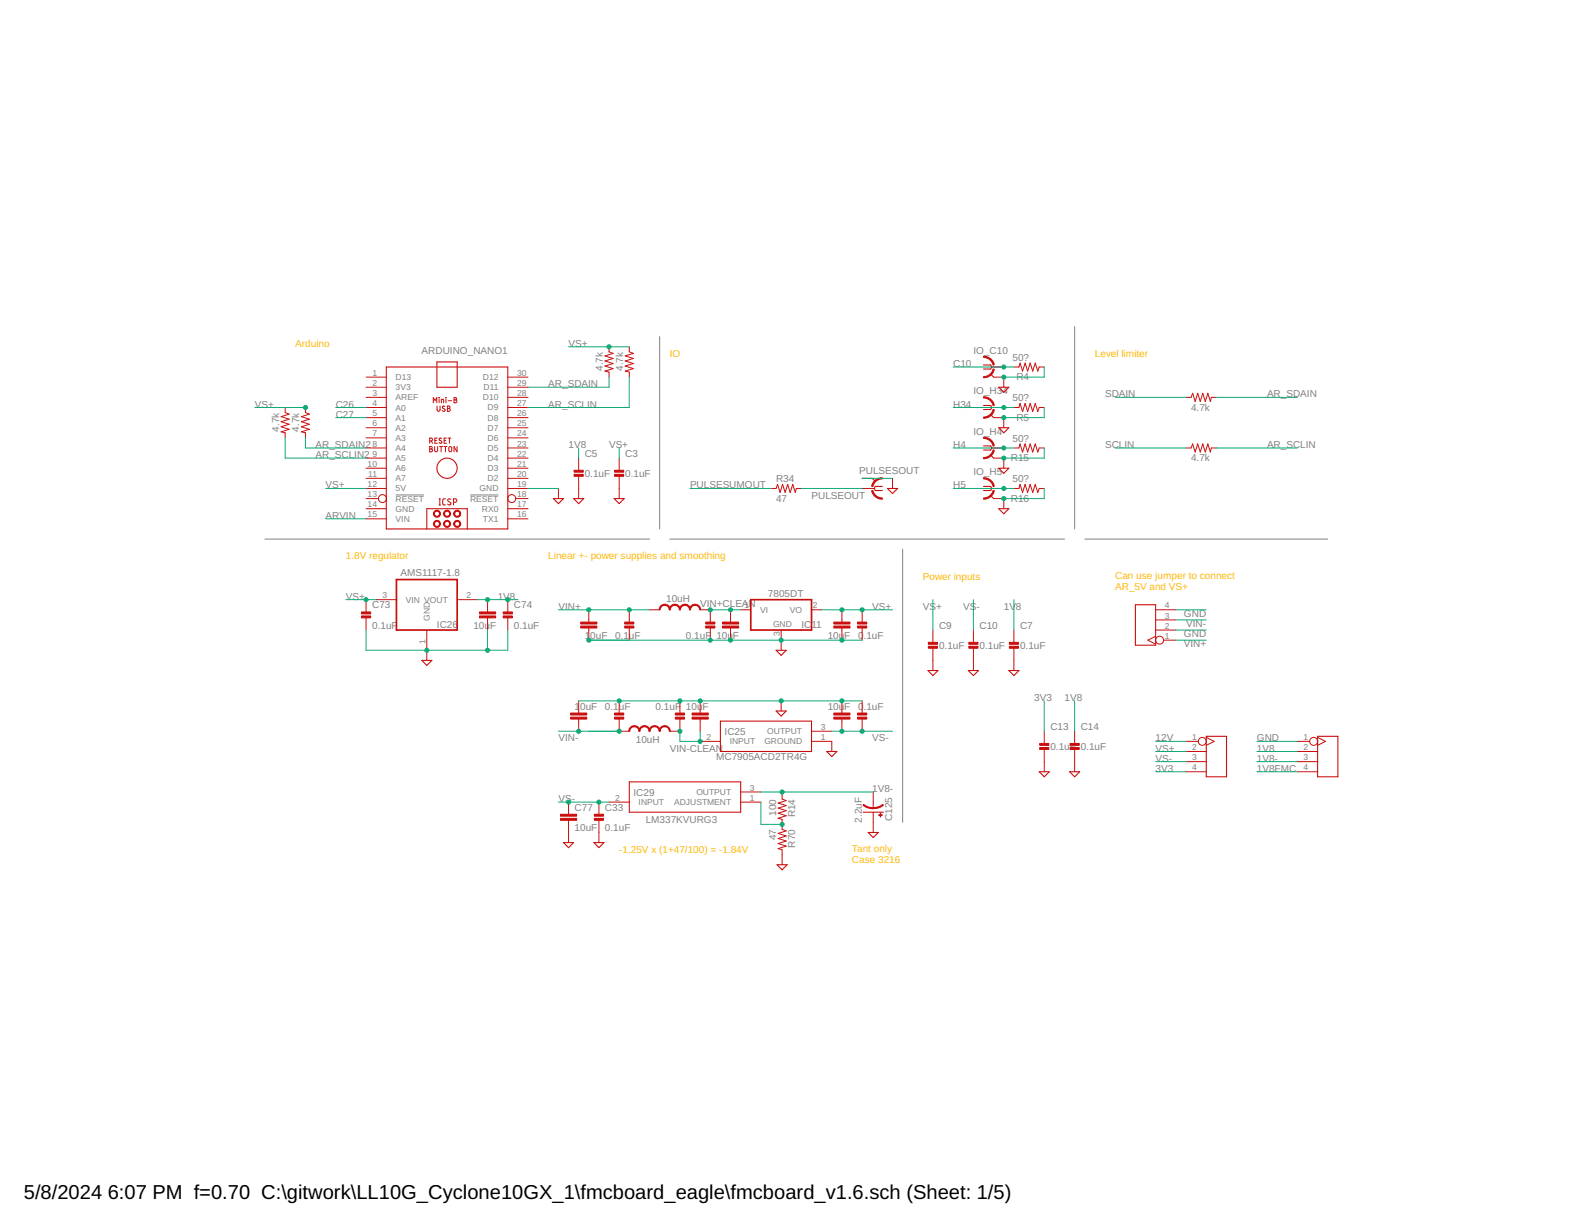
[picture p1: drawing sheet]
<svg xmlns="http://www.w3.org/2000/svg" width="279mm" height="216mm" viewBox="0 0 279 216" stroke-linecap="round" stroke-linejoin="round" font-family="sans-serif">
<path d="M115.8 59.1v33.8M188.7 57.4v35.5M46.5 94.7h67.6M69.5 87h5M82.6 87h4.9M117.6 94.7h69.3M158.5 96.5v48M190.5 94.7h42.7" fill="none" stroke="#808080" stroke-width=".18"/>
<g fill="none" stroke="#c90d0c" stroke-width=".19">
<path d="M67.8 64.5h21.4v28.4h-21.4zM76.7 63.6h3.6v4.4h-3.6zM172.7 64.1h1.3l.2 .4-.2 .3h-1.3M172.7 71.2h1.3l.2 .4-.2 .3h-1.3M172.7 78.3h1.3l.2 .4-.2 .4h-1.3M174 65.7l.5 .6M174 72.8l.5 .6M174 79.9l.5 .6M175.4 68h1.8l-.9 .9zM175.4 75.1h1.8l-.9 .9zM75 92.9v-3.5h7.1v3.5M97.2 87.6h1.8l-.9 .9z"/>
<path d="M100.7 87.6h1.8l-.9 .9zM107.8 87.6h1.8l-.9 .9zM153.2 84l.5 .6M155 85.4h-1.3l-.2 .4 .2 .4h1.3M155.9 85.8h1.7l-.9 .9zM172.7 85.4h1.3l.2 .4-.2 .4h-1.3M174 87.1l.5 .5M175.4 89.4h1.8l-.9 .9zM175.4 82.3h1.8l-.9 .8zM74.1 116h1.7l-.8 .9zM136.3 114.2h1.8l-.9 .9zM163 117.8h1.7l-.9 .9z"/>
<path d="M170.1 117.8h1.7l-.9 .9zM177.2 117.8h1.7l-.8 .9zM199.4 106.2h3.5v7.1h-3.5zM110.5 137.4h19.6v5.3h-19.6zM126.5 126.7h16v5.3h-16zM136.3 124.9h1.8l-.9 .9zM145.2 132h1.8l-.9 .9zM182.5 135.6h1.8l-.9 .9zM187.8 135.6h1.8l-.9 .9zM211.8 129.3h3.6v7.2h-3.6zM231.4 129.3h3.5v7.2h-3.5zM99 148h1.7l-.9 .9z"/>
<path d="M104.3 148h1.8l-.9 .9zM136.5 151.9h1.7l-.8 .9zM151.6 142.7h3.5M152.5 146.2h1.7l-.8 .9z"/>
<circle cx="78.5" cy="82.3" r="1.78"/>
</g>
<g fill="none" stroke="#c90d0c" stroke-width=".18">
<path d="M50.1 71.6v.9l.7 .2-1.4 .5 1.4 .4-1.4 .5 1.4 .4-1.4 .5 1.4 .4-1.4 .5 .7 .1v.9M53.6 71.6v.9l.7 .2-1.4 .5 1.4 .4-1.4 .5 1.4 .4-1.4 .5 1.4 .4-1.4 .5 .7 .1v.9M64.3 78.7h3.5M64.3 76.9h3.5M64.3 75.1h3.5M64.3 73.4h3.5M64.3 71.6h3.5M64.3 69.8h3.5M64.3 68h3.5M64.3 66.3h3.5M75.5 77.5l.3-.1 .2-.1-.1-.3h-.4v.9M75.5 78.4l.3 .1 .1 .2-.2 .2 .3 .2-.2 .3h-.3z"/>
<path d="M75.5 78.9h.2M75.8 77.5l.2 .4M76.1 70.8v-1l.3 .6 .3-.6v1M76.3 78.4v.7l.2 .3 .3-.2 .1-.8M76.4 77.4h.3M76.8 71.3v.7l.2 .3 .3-.2v-.8M76.8 77h-.4v.9h.4M77.1 69.8h.1M77.1 70.1v.7M77.2 78.4h.5M77.5 78.4v1M77.5 70.8v-.7l.4 .1v.6"/>
<path d="M77.6 77h-.4l-.1 .2 .4 .3 .1 .3-.2 .1-.3-.2M78 78.4h.5M78 77.4h.3M78.1 71.4l-.2-.1-.2 .2 .4 .4v.3l-.1 .1-.3-.2M78.2 78.4v1M78.3 69.8h.1M78.3 70.1v.7M78.4 77h-.4v.9h.4M78.6 71.3l.3 .1 .1 .1-.2 .3 .3 .1-.2 .3-.3 .1zM78.6 71.8h.2M78.7 77h.5M78.7 70.4h.6"/>
<path d="M78.9 78.5l.2-.1 .2 .2v.6l-.2 .2-.3-.2zM78.9 77v.9M79.7 69.8l.5 .2v.1l-.2 .2 .2 .2-.1 .2-.4 .1zM79.7 70.3h.3M80.3 78.4v1l-.6-1v1M89.2 78.7h3.5M89.2 76.9h3.5M89.2 75.1h3.5M89.2 73.4h3.5M89.2 71.6h3.5M89.2 69.8h3.5M89.2 68h3.5"/>
<path d="M89.2 66.3h3.5M107 60.9v.9l.7 .3-1.5 .4 1.5 .5-1.5 .4 1.5 .5-1.5 .4 1.5 .4-1.5 .5 .8 .2v.9M110.5 60.9v.9l.7 .3-1.4 .4 1.4 .5-1.4 .4 1.4 .5-1.4 .4 1.4 .4-1.4 .5 .7 .2v.9M174.2 78.7h2.1M174.2 71.6h2.1M174.2 64.5h2.1M174.5 73.4h1.8v1.7M174.5 66.3h1.8v1.7M178.1 78.7h.8l.2-.7 .5 1.4 .4-1.4 .5 1.4 .4-1.4 .5 1.4 .4-1.4 .4 1.4 .3-.7h.9M178.1 71.6h.8l.2-.7 .5 1.4 .4-1.4 .5 1.4 .4-1.4 .5 1.4 .4-1.4 .4 1.4 .3-.7h.9M178.1 64.5h.8l.2-.7 .5 1.4 .4-1.4 .5 1.4 .4-1.4 .5 1.4 .4-1.4 .4 1.4 .3-.7h.9M208.3 78.7h.9l.2-.7 .5 1.4 .4-1.4 .5 1.4 .4-1.4 .5 1.4 .4-1.4 .5 1.4 .1-.7h.9"/>
<path d="M208.3 69.8h.9l.2-.7 .5 1.4 .4-1.4 .5 1.4 .4-1.4 .5 1.4 .4-1.4 .5 1.4 .1-.7h.9M64.3 91.1h3.5M64.3 89.4h3.5M64.3 87.6h2.2M64.3 85.8h3.5M64.3 84h3.5M64.3 82.3h3.5M64.3 80.5h3.5M77.1 88.7h.2M77.1 87.6h.2M77.2 87.6v1.1M78.2 87.6l-.3 .1-.2 .2 .1 .7 .4 .1"/>
<path d="M79.1 87.7h-.4l-.1 .2 .5 .4a.29 .29 0 0 1-.1 .4 .29 .29 0 0 1-.4-.1M79.7 88.2l.5-.1v-.4l-.5-.1v1.1M89.2 91.1h3.5M89.2 89.4h3.5M89.2 85.8h3.5M89.2 84h3.5M89.2 82.3h3.5M89.2 80.5h3.5M90.6 87.6h2.1M98.1 85.8v1.8M101.6 80.5v2.1M101.6 83.5v4.1"/>
<path d="M108.7 80.5v2.1M108.7 83.5v4.1M135.4 85.8h.9l.2-.7 .5 1.4 .4-1.4 .5 1.4 .4-1.4 .5 1.4 .4-1.4 .5 1.4 .1-.7h.9M151.4 85.8h2.1M151.4 84h1.8M156.7 84v1.8M174.2 85.8h2.1M174.5 87.6h1.8v1.8M174.5 80.5h1.8v1.8M178.1 85.8h.8l.2-.7 .5 1.4 .4-1.4 .5 1.4 .4-1.4 .5 1.4 .4-1.4 .4 1.4 .3-.7h.9M64.3 105.3v2.2M64.3 108.4v2.3"/>
<path d="M66.1 105.3h3.5M75 110.7v5.3M80.3 105.3h3.5M85.6 105.3v2.2M85.6 108.6v2.1M89.2 105.3v2.2M89.2 108.4v2.3M103.4 107.1v2.2M103.4 110.3v2.2M110.5 107.1v2.2M110.5 110.2v2.3M114.1 107.1h1.7"/>
<path d="M123 107.1h1.7v2.2M124.7 110.2v2.3M128.3 107.1v2.2M128.3 110.3v2.2M130.1 107.1h1.7M137.2 110.7v3.5M142.5 107.1h1.8M147.8 107.1v2.2M147.8 110.3v2.2M151.4 107.1v2.2M151.4 110.2v2.3M163.8 110.7v2.1"/>
<path d="M163.8 113.7v4.1M170.9 110.7v2.1M170.9 113.7v4.1M178.1 110.7v2.1M178.1 113.7v4.1M202.9 107.1h3.6M202.9 111.8l-1.3 .7 1.3 .7M202.9 110.7h3.6M202.9 108.9h3.6M204.3 112.5h2.2M101.6 123.1v2.2M101.6 126.3v2.2"/>
<path d="M108.7 123.1v2.2M108.7 126.2v2.3h1.8M119.4 126.2v2.3h-1.8M119.4 123.1v2.2M123 130.2h3.5M123 123.1v2.2M123 126.3v2.2M130.1 139.1h3.5M137.2 123.1v1.8M137.4 139.5v.9l.7 .2-1.4 .5 1.4 .4-1.4 .5 1.4 .4-1.4 .5 1.4 .4-1.4 .4 .7 .2v1.8l.7 .3-1.4 .4 1.4 .5-1.4 .4 1.4 .4-1.4 .5 1.4 .4-1.4 .5 .7 .2v2.6M142.5 130.2h3.6v1.8M142.5 128.5h3.6"/>
<path d="M147.8 123.1v2.2M147.8 126.3v2.2M151.4 123.1v2.2M151.4 126.2v2.3M153.4 139.1v2.9M183.4 128.5v2.1M183.4 131.5v4.1M188.7 128.5v2.1M188.7 131.5v4.1M208.3 130.2h2.2M208.3 132h3.5M208.3 133.8h3.5"/>
<path d="M208.3 135.6h3.5M211.8 129.5l1.4 .7-1.4 .7M227.8 130.2h2.2M227.8 132h3.6M227.8 133.8h3.6M227.8 135.6h3.6M231.4 129.5l1.4 .7-1.4 .7M99.8 140.9v2.1M99.8 144.1v3.9M105.2 140.9v2.1M105.2 143.9v4.1M107 140.9h3.5"/>
<path d="M130.1 140.9h3.5M153.4 142.7v3.5"/>
<circle cx="67.2" cy="87.6" r=".7"/>
<circle cx="89.9" cy="87.6" r=".7"/>
<circle cx="203.6" cy="112.5" r=".7"/>
<circle cx="211.1" cy="130.2" r=".7"/>
<circle cx="230.7" cy="130.2" r=".7"/>
</g>
<g fill="#c90d0c" stroke="#c90d0c" stroke-width=".18">
<path d="M107.9 82.6h1.6v.4h-1.6z"/>
<path d="M107.9 83.3h1.6v.4h-1.6z"/>
<path d="M100.8 82.6h1.6v.4h-1.6z"/>
<path d="M100.8 83.3h1.6v.4h-1.6z"/>
<path d="M177.2 112.8h1.7v.4h-1.7z"/>
<path d="M177.2 113.5h1.7v.4h-1.7z"/>
<path d="M163 112.8h1.6v.4h-1.6z"/>
<path d="M163 113.5h1.6v.4h-1.6z"/>
<path d="M170.1 112.8h1.6v.4h-1.6z"/>
<path d="M170.1 113.5h1.6v.4h-1.6z"/>
<path d="M182.6 130.6h1.6v.3h-1.6z"/>
<path d="M182.6 131.3h1.6v.4h-1.6z"/>
<path d="M187.9 130.6h1.6v.3h-1.6z"/>
<path d="M187.9 131.3h1.6v.4h-1.6z"/>
<path d="M109.7 109.3h1.6v.3h-1.6z"/>
<path d="M109.7 110h1.6v.3h-1.6z"/>
<path d="M123.9 109.3h1.6v.3h-1.6z"/>
<path d="M123.9 110h1.6v.3h-1.6z"/>
<path d="M107.9 125.3h1.6v.3h-1.6z"/>
<path d="M107.9 126h1.6v.3h-1.6z"/>
<path d="M118.6 125.3h1.6v.3h-1.6z"/>
<path d="M118.6 126h1.6v.3h-1.6z"/>
<path d="M150.6 125.3h1.6v.3h-1.6z"/>
<path d="M150.6 126h1.6v.3h-1.6z"/>
<path d="M150.6 109.3h1.6v.3h-1.6z"/>
<path d="M150.6 110h1.6v.3h-1.6z"/>
<path d="M102 110h2.8v.3h-2.8z"/>
<path d="M102 109.3h2.8v.3h-2.8z"/>
<path d="M146.4 110h2.9v.3h-2.9z"/>
<path d="M146.4 109.3h2.9v.3h-2.9z"/>
<path d="M146.4 126h2.9v.3h-2.9z"/>
<path d="M146.4 125.3h2.9v.3h-2.9z"/>
<path d="M100.2 126h2.8v.3h-2.8z"/>
<path d="M100.2 125.3h2.8v.3h-2.8z"/>
<path d="M84.2 108.2h2.8v.3h-2.8z"/>
<path d="M84.2 107.5h2.8v.3h-2.8z"/>
<path d="M63.5 107.5h1.6v.3h-1.6z"/>
<path d="M63.5 108.2h1.6v.3h-1.6z"/>
<path d="M88.4 107.5h1.6v.3h-1.6z"/>
<path d="M88.4 108.2h1.6v.3h-1.6z"/>
<path d="M104.4 143h1.6v.4h-1.6z"/>
<path d="M104.4 143.8h1.6v.3h-1.6z"/>
<path d="M98.4 143.8h2.9v.3h-2.9z"/>
<path d="M98.4 143h2.9v.4h-2.9z"/>
<path d="M154.3 143.2h.6z"/>
<path d="M154.6 142.9l.1 .6z"/>
<path d="M126.9 110h2.8v.3h-2.8z"/>
<path d="M126.9 109.3h2.8v.3h-2.8z"/>
<path d="M121.5 126h2.9v.3h-2.9z"/>
<path d="M121.5 125.3h2.9v.3h-2.9z"/>
</g>
<g fill="#c90d0c" stroke="#c90d0c" stroke-width=".18">
<path d="M79.9 89.8a.62 .62 0 0 1 .9 .2 .62 .62 0 0 1-.4 .9 .62 .62 0 0 1-.7-.6h.1a.45 .45 0 0 1 .6-.5 .45 .45 0 0 1 .2 .7 .45 .45 0 0 1-.7-.1l-.1-.1h-.1z" fill-rule="evenodd"/>
<path d="M78.1 91.6a.62 .62 0 0 1 .9 .1 .62 .62 0 0 1-.3 .9 .62 .62 0 0 1-.8-.6h.2a.45 .45 0 0 1 .6-.4 .45 .45 0 0 1 .1 .7 .45 .45 0 0 1-.7-.1v-.2h-.2z" fill-rule="evenodd"/>
<path d="M76.3 91.6a.62 .62 0 0 1 1 .1 .62 .62 0 0 1-.4 .9 .62 .62 0 0 1-.8-.6h.2a.45 .45 0 0 1 .6-.4 .45 .45 0 0 1 .2 .7 .45 .45 0 0 1-.8-.1v-.2h-.2z" fill-rule="evenodd"/>
<path d="M79.9 91.6a.62 .62 0 0 1 .9 .1 .62 .62 0 0 1-.4 .9 .62 .62 0 0 1-.7-.6h.1a.45 .45 0 0 1 .6-.4 .45 .45 0 0 1 .2 .7 .45 .45 0 0 1-.7-.1l-.1-.2h-.1z" fill-rule="evenodd"/>
<path d="M76.3 89.8a.62 .62 0 0 1 1 .2 .62 .62 0 0 1-.4 .9 .62 .62 0 0 1-.8-.6h.2a.45 .45 0 0 1 .6-.5 .45 .45 0 0 1 .2 .7 .45 .45 0 0 1-.8-.1v-.1h-.2z" fill-rule="evenodd"/>
<path d="M78.1 89.8a.62 .62 0 0 1 .9 .2 .62 .62 0 0 1-.3 .9 .62 .62 0 0 1-.8-.6h.2a.45 .45 0 0 1 .6-.5 .45 .45 0 0 1 .1 .7 .45 .45 0 0 1-.7-.1v-.1h-.2z" fill-rule="evenodd"/>
<path d="M172.7 62.6a1.83 1.83 0 0 1 1.9 1.5h-.2l-.3-.6-.4-.4-1-.3z" fill-rule="evenodd"/>
<path d="M172.7 66.1a1.67 1.67 0 0 0 1.7-1.3l.2 .1a1.83 1.83 0 0 1-1.9 1.5z" fill-rule="evenodd"/>
<path d="M172.7 69.7a1.83 1.83 0 0 1 1.9 1.5h-.2l-.3-.5-.4-.5-1-.3z" fill-rule="evenodd"/>
<path d="M172.7 73.3l1-.3a1.58 1.58 0 0 0 .7-1.1l.2 .1a1.83 1.83 0 0 1-1.9 1.5z" fill-rule="evenodd"/>
<path d="M172.7 76.8a1.83 1.83 0 0 1 1.9 1.5l-.2 .1a1.64 1.64 0 0 0-1.7-1.4z" fill-rule="evenodd"/>
<path d="M172.7 80.4l1-.3 .4-.5 .3-.6 .2 .1a1.83 1.83 0 0 1-1.9 1.5z" fill-rule="evenodd"/>
<path d="M172.7 83.9a1.83 1.83 0 0 1 1.9 1.5l-.2 .1a1.64 1.64 0 0 0-1.7-1.4z" fill-rule="evenodd"/>
<path d="M172.7 87.5l.4-.1a1.66 1.66 0 0 0 1.3-1.3l.2 .1a1.83 1.83 0 0 1-1.9 1.5z" fill-rule="evenodd"/>
<path d="M153.1 86.2l.2-.1 .2 .6a1.65 1.65 0 0 0 1.4 .8l.1 .2a1.83 1.83 0 0 1-1.9-1.5z" fill-rule="evenodd"/>
<path d="M153.5 84.6a1.85 1.85 0 0 1 1.5-.7l-.1 .2a1.67 1.67 0 0 0-1.6 1.4l-.2-.1v-.2z" fill-rule="evenodd"/>
<path d="M116 106.5l.4-.3h.3v.1l-.5 .3-.3 .5h-.1z" fill-rule="evenodd"/>
<path d="M116.7 106.2h.2a.96 .96 0 0 1 .8 .9h-.2l-.2-.5-.6-.3z" fill-rule="evenodd"/>
<path d="M117.7 106.5l.4-.3h.4v.1l-.6 .3-.2 .5h-.2z" fill-rule="evenodd"/>
<path d="M118.5 106.2h.1a.96 .96 0 0 1 .9 .9h-.2l-.2-.5-.6-.3z" fill-rule="evenodd"/>
<path d="M119.5 106.5l.4-.3h.4v.1l-.6 .3-.2 .5h-.2z" fill-rule="evenodd"/>
<path d="M120.3 106.2h.1a.96 .96 0 0 1 .9 .9h-.2l-.2-.5-.6-.3z" fill-rule="evenodd"/>
<path d="M121.5 106.3l.6-.1v.1l-.6 .3-.2 .5h-.2l.1-.3z" fill-rule="evenodd"/>
<path d="M122.1 106.2h.1a.96 .96 0 0 1 .8 .9h-.1l-.3-.5-.5-.3z" fill-rule="evenodd"/>
<path d="M110.6 127.9l.4-.3 .4-.1v.2l-.6 .2-.2 .6h-.2z" fill-rule="evenodd"/>
<path d="M111.4 127.5l.6 .2 .3 .4 .1 .4h-.2l-.2-.6-.6-.2z" fill-rule="evenodd"/>
<path d="M112.6 127.7l.6-.2v.2l-.6 .2-.2 .6h-.2l.1-.4z" fill-rule="evenodd"/>
<path d="M113.2 127.5l.6 .2 .3 .4 .1 .4h-.2l-.3-.6-.5-.2z" fill-rule="evenodd"/>
<path d="M114.2 127.9l.4-.3 .4-.1v.2l-.6 .2-.2 .6h-.2z" fill-rule="evenodd"/>
<path d="M115 127.5l.5 .2 .4 .4v.4h-.1l-.3-.6-.5-.2z" fill-rule="evenodd"/>
<path d="M116 127.9l.4-.3 .3-.1v.2l-.5 .2-.3 .6h-.1z" fill-rule="evenodd"/>
<path d="M116.7 127.5l.6 .2 .3 .4 .1 .4h-.2l-.2-.6-.6-.2z" fill-rule="evenodd"/>
<path d="M151.7 141.3a2.69 2.69 0 0 0 1.7 .6v.2h-.3a2.71 2.71 0 0 1-1.5-.6z" fill-rule="evenodd"/>
<path d="M153.4 141.9a2.72 2.72 0 0 0 1.6-.6l.1 .2a2.55 2.55 0 0 1-1.7 .5z" fill-rule="evenodd"/>
</g>
<path d="M69.6 101.8h10.7v8.9h-10.7zM131.8 105.3h10.7v5.4h-10.7z" fill="none" stroke="#c90d0c" stroke-width=".3"/>
<g fill="none" stroke="#0dab76" stroke-width=".18">
<path d="M44.7 71.6h8.9M50.1 76.9v3.6h14.2M53.6 76.9v1.8h10.7M58.9 73.4h5.4M58.9 71.6h5.4M99.8 60.9h10.7M101.6 78.7v1.8M107 66.3v1.7h-14.3M108.7 78.7v1.8M110.5 66.3v5.3h-17.8M167.4 71.6h10.7M167.4 78.7h10.7"/>
<path d="M167.4 64.5h10.7M183.4 64.5v1.8h-7.1M183.4 71.6v1.8h-7.1M183.4 78.7v1.8h-7.1M195.8 69.8h12.5M195.8 78.7h12.5M213.6 69.8h14.2M213.6 78.7h14.2M57.2 85.8h7.1M57.2 91.1h7.1M92.7 85.8h5.4M121.2 85.8h14.2"/>
<path d="M140.7 85.8h10.7M151.4 84h5.3M167.4 85.8h10.7M183.4 85.8v1.8h-7.1M60.7 105.3h5.4M64.3 110.7v3.5h24.9v-3.5M83.8 105.3h7.2M85.6 110.7v3.5M98.1 107.1h16M103.4 112.5h48M124.7 107.1h5.4M144.3 107.1h12.4"/>
<path d="M163.8 105.3v5.4M170.9 105.3v5.4M178.1 105.3v5.4M206.5 112.5h5.3M206.5 110.7h5.3M206.5 107.1h5.3M206.5 108.9h5.3M98.1 128.5h10.6M101.6 123.1h49.8M119.4 128.5v1.7h3.6v-1.7M133.6 139.1h19.8M137.4 139.1v.4"/>
<path d="M146.1 128.5h10.6M183.4 123.1v5.4M188.7 123.1v5.4M202.9 130.2h5.4M202.9 132h5.4M202.9 135.6h5.4M202.9 133.8h5.4M220.7 130.2h7.1M220.7 132h7.1M220.7 135.6h7.1M220.7 133.8h7.1M98.1 140.9h8.9"/>
<path d="M133.6 140.9v3.9h3.8"/>
</g>
<g fill="#0dab76" stroke="#0dab76" stroke-width=".18">
<circle cx="176.3" cy="87.6" r=".36"/>
<circle cx="176.3" cy="80.5" r=".36"/>
<circle cx="176.3" cy="73.4" r=".36"/>
<circle cx="176.3" cy="66.3" r=".36"/>
<circle cx="137.2" cy="112.5" r=".36"/>
<circle cx="147.8" cy="112.5" r=".36"/>
<circle cx="103.4" cy="112.5" r=".36"/>
<circle cx="128.3" cy="112.5" r=".36"/>
<circle cx="124.7" cy="112.5" r=".36"/>
<circle cx="137.2" cy="123.1" r=".36"/>
<circle cx="147.8" cy="123.1" r=".36"/>
<circle cx="108.7" cy="123.1" r=".36"/>
<circle cx="123" cy="123.1" r=".36"/>
<circle cx="119.4" cy="123.1" r=".36"/>
<circle cx="75" cy="114.2" r=".36"/>
<circle cx="85.6" cy="114.2" r=".36"/>
<circle cx="85.6" cy="105.3" r=".36"/>
<circle cx="89.2" cy="105.3" r=".36"/>
<circle cx="151.4" cy="107.1" r=".36"/>
<circle cx="147.8" cy="107.1" r=".36"/>
<circle cx="64.3" cy="105.3" r=".36"/>
<circle cx="53.6" cy="71.6" r=".36"/>
<circle cx="107" cy="60.9" r=".36"/>
<circle cx="151.4" cy="128.5" r=".36"/>
<circle cx="147.8" cy="128.5" r=".36"/>
<circle cx="105.2" cy="140.9" r=".36"/>
<circle cx="99.8" cy="140.9" r=".36"/>
<circle cx="176.3" cy="85.8" r=".36"/>
<circle cx="176.3" cy="78.7" r=".36"/>
<circle cx="124.7" cy="107.1" r=".36"/>
<circle cx="128.3" cy="107.1" r=".36"/>
<circle cx="119.4" cy="128.5" r=".36"/>
<circle cx="123" cy="130.2" r=".36"/>
<circle cx="110.5" cy="107.1" r=".36"/>
<circle cx="103.4" cy="107.1" r=".36"/>
<circle cx="108.7" cy="128.5" r=".36"/>
<circle cx="101.6" cy="128.5" r=".36"/>
<circle cx="176.3" cy="64.5" r=".36"/>
<circle cx="176.3" cy="71.6" r=".36"/>
<circle cx="137.4" cy="139.1" r=".36"/>
<circle cx="137.4" cy="144.8" r=".36"/>
</g>
<g font-size="3.5">
<text x="4.2" y="210.7">5/8/2024</text>
<text x="18.9" y="210.7">6:07 PM f=0.70 C:\gitwork\LL10G_Cyclone10GX_1\fmcboard_eagle\fmcboard_v1.6.sch (Sheet: 1/5)</text>
</g>
<g font-size="1.8" fill="#ffba08">
<text x="51.8" y="60.9">Arduino</text>
<text x="117.6" y="62.7">IO</text>
<text x="192.3" y="62.7">Level limiter</text>
<text x="60.7" y="98.2">1.8V regulator</text>
<text x="96.3" y="98.2">Linear +- power supplies and smoothing</text>
<text x="162.1" y="101.8">Power inputs</text>
<text x="195.8" y="101.7">Can use jumper to connect</text>
<text x="195.8" y="103.6">AR_5V and VS+</text>
<text x="108.7" y="149.8">-1.25V x (1+47/100) = -1.84V</text>
<text x="149.6" y="149.7">Tant only</text>
<text x="149.6" y="151.6">Case 3216</text>
</g>
<g font-size="1.8" fill="#808080">
<text x="74" y="62.2">ARDUINO_NANO1</text>
<text x="99.8" y="60.9">VS+</text>
<text x="105.9" y="65.2" transform="rotate(-90 105.9 65.2)">4.7k</text>
<text x="109.4" y="65.2" transform="rotate(-90 109.4 65.2)">4.7k</text>
<text x="167.4" y="64.5">C10</text>
<text x="171" y="62.2">IO_C10</text>
<text x="177.8" y="63.4">50?</text>
<text x="44.7" y="71.6">VS+</text>
<text x="59" y="71.6">C26</text>
<text x="96.3" y="68">AR_SDAIN</text>
<text x="96.3" y="71.6">AR_SCLIN</text>
<text x="167.4" y="71.6">H34</text>
<text x="171" y="69.3">IO_H34</text>
<text x="177.8" y="70.5">50?</text>
<text x="178.5" y="66.8">R4</text>
<text x="194.1" y="69.8">SDAIN</text>
<text x="222.5" y="69.8">AR_SDAIN</text>
<text x="49" y="75.8" transform="rotate(-90 49 75.8)">4.7k</text>
<text x="52.6" y="75.8" transform="rotate(-90 52.6 75.8)">4.7k</text>
<text x="59" y="73.4">C27</text>
<text x="171" y="76.4">IO_H4</text>
<text x="177.8" y="77.6">50?</text>
<text x="178.5" y="73.9">R5</text>
<text x="209.2" y="72.1">4.7k</text>
<text x="55.4" y="78.7">AR_SDAIN2</text>
<text x="55.4" y="80.5">AR_SCLIN2</text>
<text x="99.8" y="78.7">1V8</text>
<text x="102.7" y="83.8">0.1uF</text>
<text x="102.7" y="80.2">C5</text>
<text x="107" y="78.7">VS+</text>
<text x="109.8" y="83.8">0.1uF</text>
<text x="109.8" y="80.2">C3</text>
<text x="150.9" y="83.3">PULSESOUT</text>
<text x="167.4" y="78.7">H4</text>
<text x="171" y="83.5">IO_H5</text>
<text x="177.5" y="81">R15</text>
<text x="194.1" y="78.7">SCLIN</text>
<text x="209.2" y="81">4.7k</text>
<text x="222.5" y="78.7">AR_SCLIN</text>
<text x="57.2" y="85.8">VS+</text>
<text x="121.2" y="85.8">PULSESUMOUT</text>
<text x="136.3" y="88.1">47</text>
<text x="136.3" y="84.8">R34</text>
<text x="142.5" y="87.6">PULSEOUT</text>
<text x="167.4" y="85.8">H5</text>
<text x="177.5" y="88.1">R16</text>
<text x="177.8" y="84.7">50?</text>
<text x="57.2" y="91.1">ARVIN</text>
<text x="70.3" y="101.3">AMS1117-1.8</text>
<text x="60.7" y="105.4">VS+</text>
<text x="65.4" y="106.9">C73</text>
<text x="87.4" y="105.4">1V</text>
<text x="89.5" y="105.4">8</text>
<text x="90.2" y="106.9">C74</text>
<text x="98.1" y="107.1">VIN+</text>
<text x="117" y="105.7">10uH</text>
<text x="123" y="106.6">VIN+CLEAN</text>
<text x="134.9" y="104.9">7805DT</text>
<text x="153.2" y="107.1">VS+</text>
<text x="162.1" y="107.1">VS+</text>
<text x="169.2" y="107.1">VS-</text>
<text x="176.3" y="107.1">1V</text>
<text x="178.4" y="107.1">8</text>
<text x="65.4" y="110.4">0.1uF</text>
<text x="76.7" y="110.2">IC26</text>
<text x="83.1" y="110.4">10uF</text>
<text x="90.2" y="110.4">0.1uF</text>
<text x="102.7" y="112.2">10uF</text>
<text x="108" y="112.2">0.1uF</text>
<text x="120.5" y="112.2">0.1uF</text>
<text x="125.8" y="112.2">10uF</text>
<text x="140.7" y="110.2">IC11</text>
<text x="145.4" y="112.2">10uF</text>
<text x="150.7" y="112.2">0</text>
<text x="151.7" y="112.2">.1uF</text>
<text x="164.9" y="114">0.1uF</text>
<text x="164.9" y="110.4">C9</text>
<text x="172" y="114">0.1uF</text>
<text x="172" y="110.4">C10</text>
<text x="179.1" y="114">0.1uF</text>
<text x="179.1" y="110.4">C7</text>
<text x="207.9" y="113.7">VIN+</text>
<text x="207.9" y="111.9">GND</text>
<text x="207.9" y="108.4">GND</text>
<text x="208.3" y="110.2">VIN-</text>
<text x="100.9" y="124.6">10uF</text>
<text x="106.2" y="124.6">0.1uF</text>
<text x="115.1" y="124.6">0.1uF</text>
<text x="120.5" y="124.6">10uF</text>
<text x="145.4" y="124.6">10uF</text>
<text x="150.7" y="124.6">0</text>
<text x="151.7" y="124.6">.1uF</text>
<text x="181.6" y="123.1">3V</text>
<text x="183.8" y="123.1">3</text>
<text x="186.9" y="123.1">1V</text>
<text x="189.1" y="123.1">8</text>
<text x="98.1" y="130.2">VIN-</text>
<text x="111.7" y="130.6">10uH</text>
<text x="127.2" y="129.1">IC25</text>
<text x="153.2" y="130.2">VS-</text>
<text x="184.5" y="131.8">0.1uF</text>
<text x="184.5" y="128.2">C13</text>
<text x="189.8" y="131.8">0.1uF</text>
<text x="189.8" y="128.2">C14</text>
<text x="202.9" y="130.2">12V</text>
<text x="220.7" y="130.2">GND</text>
<text x="117.6" y="132">VIN-CLEAN</text>
<text x="125.8" y="133.5">MC7905ACD2TR4G</text>
<text x="202.9" y="135.6">3V3</text>
<text x="202.9" y="132">VS+</text>
<text x="202.9" y="133.8">VS-</text>
<text x="220.7" y="132">1V8</text>
<text x="220.7" y="135.6">1V8FMC</text>
<text x="220.7" y="133.8">1V8-</text>
<text x="98.1" y="140.9">VS-</text>
<text x="100.9" y="142.4">C77</text>
<text x="106.2" y="142.4">C33</text>
<text x="111.3" y="139.8">IC29</text>
<text x="136.3" y="143.3" transform="rotate(-90 136.3 143.3)">100</text>
<text x="139.7" y="143.6" transform="rotate(-90 139.7 143.6)">R14</text>
<text x="153.2" y="139.1">1V8-</text>
<text x="100.9" y="146">10uF</text>
<text x="106.2" y="146">0.1uF</text>
<text x="113.4" y="144.6">LM337KVURG3</text>
<text x="136.3" y="147.7" transform="rotate(-90 136.3 147.7)">47</text>
<text x="139.7" y="148.9" transform="rotate(-90 139.7 148.9)">R70</text>
<text x="151.3" y="144.5" transform="rotate(-90 151.3 144.5)">2.2uF</text>
<text x="156.7" y="144.2" transform="rotate(-90 156.7 144.2)">C125</text>
</g>
<g font-size="1.5" fill="#808080">
<text x="65.4" y="66">1</text>
<text x="65.4" y="67.8">2</text>
<text x="65.4" y="69.6">3</text>
<text x="65.4" y="71.3">4</text>
<text x="69.5" y="66.8">D13</text>
<text x="69.5" y="68.6">3V3</text>
<text x="69.5" y="70.3">AREF</text>
<text x="84.8" y="70.3">D10</text>
<text x="84.8" y="66.8">D12</text>
<text x="84.9" y="68.6">D11</text>
<text x="90.8" y="71.3">27</text>
<text x="90.8" y="69.6">28</text>
<text x="90.8" y="67.8">29</text>
<text x="90.8" y="66">30</text>
<text x="65.4" y="73.1">5</text>
<text x="65.4" y="74.9">6</text>
<text x="65.4" y="76.7">7</text>
<text x="69.5" y="72.1">A0</text>
<text x="69.5" y="73.9">A1</text>
<text x="69.5" y="75.7">A2</text>
<text x="69.5" y="77.5">A3</text>
<text x="85.6" y="77.4">D6</text>
<text x="85.6" y="75.7">D7</text>
<text x="85.6" y="73.9">D8</text>
<text x="85.6" y="72.1">D9</text>
<text x="90.8" y="76.7">24</text>
<text x="90.8" y="74.9">25</text>
<text x="90.8" y="73.1">26</text>
<text x="64.6" y="82">10</text>
<text x="64.7" y="83.8">11</text>
<text x="65.4" y="78.4">8</text>
<text x="65.4" y="80.2">9</text>
<text x="69.5" y="79.2">A4</text>
<text x="69.5" y="81">A5</text>
<text x="69.5" y="82.8">A6</text>
<text x="85.6" y="82.8">D3</text>
<text x="85.6" y="81">D4</text>
<text x="85.6" y="79.2">D5</text>
<text x="90.8" y="83.8">20</text>
<text x="90.8" y="82">21</text>
<text x="90.8" y="80.2">22</text>
<text x="90.8" y="78.4">23</text>
<text x="64.6" y="85.6">12</text>
<text x="64.6" y="87.3">13</text>
<text x="64.6" y="89.1">14</text>
<text x="69.5" y="84.6">A7</text>
<text x="69.5" y="86.3">5V</text>
<text x="69.5" y="88.1">RESET</text>
<text x="69.5" y="89.9">GND</text>
<text x="82.6" y="88.1">RESET</text>
<text x="84.2" y="86.3">GND</text>
<text x="84.6" y="89.9">RX0</text>
<text x="85.6" y="84.6">D2</text>
<text x="90.8" y="89.1">17</text>
<text x="90.8" y="87.3">18</text>
<text x="90.8" y="85.6">19</text>
<text x="64.6" y="90.9">15</text>
<text x="69.5" y="91.7">VIN</text>
<text x="84.8" y="91.7">TX1</text>
<text x="90.8" y="90.9">16</text>
<text x="67.2" y="105.1">3</text>
<text x="71.3" y="105.9">VIN VOUT</text>
<text x="81.9" y="105.1">2</text>
<text x="130.8" y="106.9">1</text>
<text x="133.5" y="107.7">VI</text>
<text x="138.7" y="107.7">VO</text>
<text x="142.8" y="106.9">2</text>
<text x="204.6" y="106.9">4</text>
<text x="74.7" y="113.1" transform="rotate(-90 74.7 113.1)">1</text>
<text x="75.5" y="109.1" transform="rotate(-90 75.5 109.1)">GND</text>
<text x="135.8" y="110.2">GND</text>
<text x="136.9" y="111.8" transform="rotate(-90 136.9 111.8)">3</text>
<text x="204.6" y="112.2">1</text>
<text x="204.6" y="110.4">2</text>
<text x="204.6" y="108.7">3</text>
<text x="124" y="130">2</text>
<text x="128.1" y="130.8">INPUT</text>
<text x="134.2" y="130.8">GROUND</text>
<text x="134.7" y="129">OUTPUT</text>
<text x="144.1" y="130">1</text>
<text x="144.1" y="128.2">3</text>
<text x="209.4" y="130">1</text>
<text x="209.4" y="131.8">2</text>
<text x="228.9" y="130">1</text>
<text x="228.9" y="131.8">2</text>
<text x="209.4" y="133.5">3</text>
<text x="209.4" y="135.3">4</text>
<text x="228.9" y="133.5">3</text>
<text x="228.9" y="135.3">4</text>
<text x="108.1" y="140.7">2</text>
<text x="112.1" y="141.4">INPUT</text>
<text x="118.4" y="141.4">ADJUSTMENT</text>
<text x="122.3" y="139.7">OUTPUT</text>
<text x="131.7" y="140.7">1</text>
<text x="131.7" y="138.9">3</text>
</g>
</svg>
